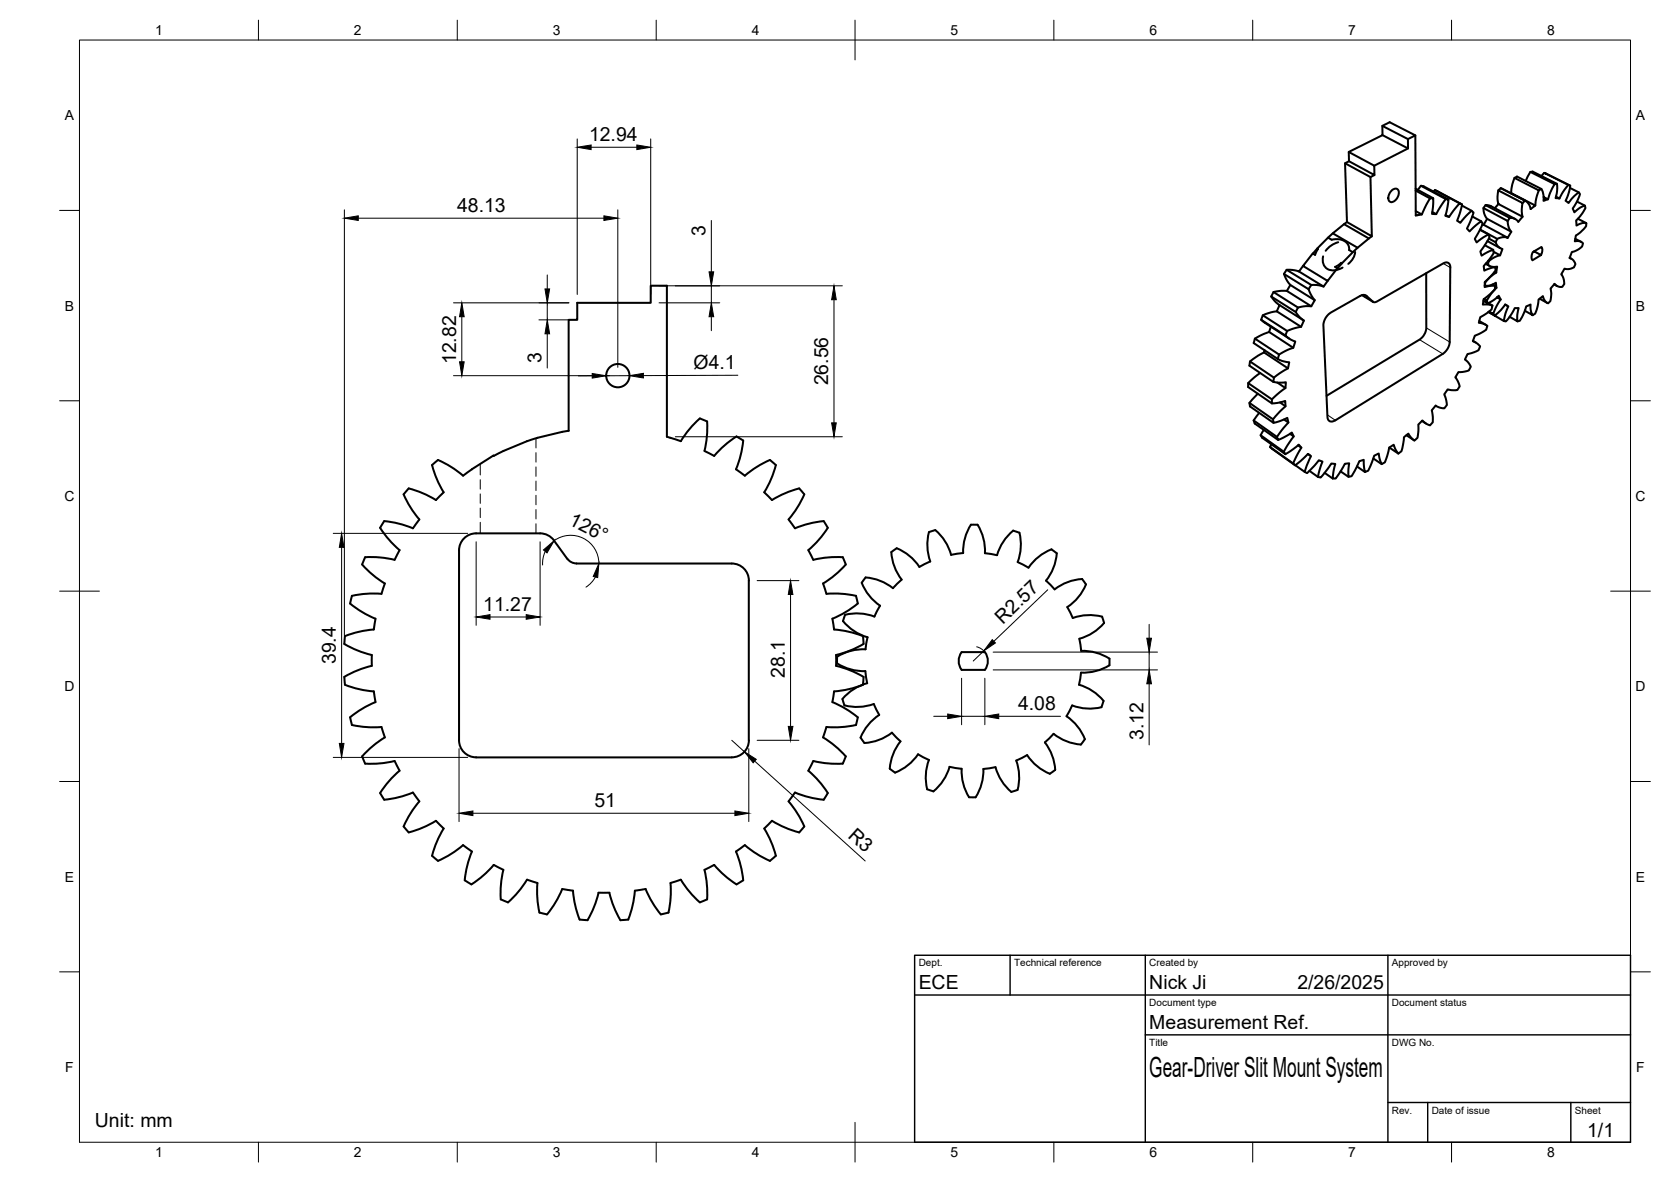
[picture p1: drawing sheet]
<svg xmlns="http://www.w3.org/2000/svg" width="420mm" height="297mm" viewBox="0 0 420 297" stroke-linecap="round" stroke-linejoin="round" font-family="sans-serif">
<!-- layer: Visible -->
<g fill="none" stroke="#000" stroke-width=".51">
<path d="M339.1 38.2l6.4 3.4 .1 2.4-6.4-3.5M347.6 31.6l6.4 3.4 1.9-1-6.5-3.3-1.8 .9v2.4l-8.5 4.2 .1 2.3-1 .5 .5 14.8a47.4 47.4 0 0 0-8.6 7.9M347.6 34l6.4 3.3v-2.3M354 37.3l-8.5 4.3M355.9 34l.1 20.2 1.5-.3 2.1-4 .8-.1-.3 3.9 1 .1 2.4-3.8 .7 .2-.8 4 1 .3 2.6-3.4 .6 .3-1.2 4.1 .8 .5 2.8-3 .5 .4-1.6 4 .6 .8 2.9-2.6 .4 .6-2 3.8 .5 .9 3-2 .2 .7-2.3 3.6 .3 1 3-1.4 .1 .8-2.5 3.3 .1 1.1 2.8-.9v.9l-2.7 2.9v1.2l2.6-.3v1l-2.9 2.4-.1 1.3h1.5l.9 .3-.2 1-2.9 1.9-.4 1.4 1.4 .3 .8 .5-.3 1-2.9 1.5-.5 1.3 1.2 .7 .7 .6-.4 1-2.8 1-.7 1.3 1 1 .5 .8-.5 1-1.6 .4h-1l-.8 1.3 .6 .8 .5 1.5-.6 .9-1.5 .1-.9-.2-.9 1.2 .4 1 .3 1.7-.6 .8-1-.1-1.2-.6-1 1.2 .3 1.7v1.3l-.7 .8-.9-.4-1-.8-1.1 1-.2 3.3-.7 .7-.7-.6-.9-1.1-1.1 .9-.6 3.5-.8 .6-.6-.8-.6-1.4-1.1 .7-1.1 3.7-.8 .4-.4-.9-.3-1.7-1.2 .5-1.5 3.8-.8 .3-.3-3-1.1 .3-1.9 3.8-.8 .1 .1-3.4-1 .2-2.3 3.7h-.8l.6-3.7-.9-.1-2.7 3.5-.7-.1 1.1-3.9-.9-.3-2.9 3.2-.7-.3 1.6-4-.7-.5-3.3 2.8-.5-.4 2.1-4-.6-.8-3.4 2.4-.4-.6 2.5-3.8-.5-1-3.4 1.9-.3-.8 2.9-3.6-.3-1.2-2.1 .9-1.4 .4-.1-.9 3.1-3.3v-1.3l-2.1 .5-1.3 .1v-1l3.4-2.9 .1-1.4-1.9 .1-1.2-.2 .1-1.1 3.5-2.3 .4-1.6-1.8-.3-1.1-.5 .3-1.1 2.1-1.2 1.5-.5 .5-1.6-1.1-.4-1.4-1.1 .4-1.1 1.5-.6 2.1-.5 .7-1.5-1.4-1.2-.7-1 .6-1.1 1.3-.3h2l.9-1.6-.7-.9-.9-1.8 .7-1.1h1.3l1.8 .4 1-1.4M335.1 58.6l6.3 3.7-1.3 1.1-.9-.6-.1-1.1-1-1.1-1.3-.5-2 .1-.9-.5M337.9 56.3l6.3 3.6M338.2 41l6.4 3.5 1-.5M344.6 44.5l.3 14.9-6.2-3.6M344.9 59.4l-3.5 2.9M350.1 47.7a.95 .95 0 0 1 1.2-.2 .95 .95 0 0 1 .4 1.2 2.26 2.26 0 0 1-2 2.1 1.67 1.67 0 0 1 0-2.6zM355.9 47.4l4.5 2.4"/>
<path d="M355.9 47.9l3.7 2M356 53.1l1.5 .8M356.5 47.7l.8-1 .7 .1 6.2 3.4M357.3 46.7l6.2 3.3M360.2 53.3l.9 .5M360.8 47.8l6.8 3.6M361.4 48.1l-.6-.3-.4 .3M363.5 54l.9 .5M367.6 51.7l2.4 1.3M370.2 54.4l2.2 1.2M372.1 57.7l2.2 1.2M372.2 57.7l4.3 2.3-.4 .9-1.7-.9"/>
<path d="M372.7 56.4l.4 .1M373 52.3l.2 1.4 .7 1.3 6.1 3.2-.9 1.6M373.5 51.5l-.5 .8 6.1 3.2 .3 1.8 .6 .9M373.9 55l-.8 1.5 6 3.3-1-.2-1.6 .4M376.7 47.8l6.1 3.2-.2 1.6 .2 1.9-6-3.2-.3-1.4zM376.7 47.8l.7-.5 6.1 3.1-.7 .6M376.8 51.3l-.9 1M377.4 47.3l6.1 3.1M380 48.5l-.1 .1M380.8 44.7l-.6 1.7-.2 2.1 6 3.2-1.1 .8-.4-1.1-1-1M381 55l-6.1-3.2-1.4-.3 6.1 3.3-.5 .7M382.8 54.5l-1 1.2-.8-.7-1.4-.2"/>
<path d="M384.8 43.2l-1.2 2.3M387.6 47.5l-.7 .3M388.1 49.5l1.1 .6-1.1 .4v-1.5l-.5-1.5-6.2-3.1-.6 .3 6.1 3.1-.5 1.7-.4 2.2M388.3 43.4l-.7 .8M391.2 49.4l.9 .5-1-.1 .4-1.6v-2l-6.1-3.1-.6 .1 6.1 3.1-1.1 2.1-.6 1.7M391.5 46.2l-.6 .1M394.4 46.5l.4 .2M394.8 47.2l2.2 1.2 .3 .4-.7 1.6-1.2 2 .5 1 1.5-1.3 1.1-.4M396.5 50.7l2 1 .2 .6-1 1.5-1.4 1.6 .1 1.3 1.5-.6h1M396.7 55l2.2 1.1a3.1 3.1 0 0 1-1.5 2.3l-1.2 .8-.2 1.4h1.3l.7 .5a2.53 2.53 0 0 1-1.7 1.9l-1.1 .3-.5 1.5 .8 .5 .6 1.1a1.82 1.82 0 0 1-1.8 1.2l-.9-.1-.8 1.4 .6 1.2a1.91 1.91 0 0 1-.4 2l-1.2-.2-.7-.6-1 1.2 .1 1.7a2.5 2.5 0 0 1-.7 2l-.8-.5-.6-1.3-1.1 .9-.3 2a2.67 2.67 0 0 1-1.1 1.9M397 48.4l-1.2 .9-1.4 1.7-.7-.6 .8-2.1 .3-1.6-6.5-3.3 6.1 3.1-1.4 1.8-.9 1.6M317.5 79.2l6.1 4"/>
<path d="M319.6 74.5l6.2 3.9M320.2 73.4l6.2 3.9M321 78.2l6.2 3.9M321.7 76.7l6.2 3.9M322.8 68.8l6.2 3.9M323.5 67.8l6.2 3.8M323.6 73.1l6.1 3.9M324.4 71.6l6.2 3.8M326.6 68.2l6.2 3.8M327.6 66.8l-1 1.4-1.1-.3-2-.1-.7 1 .9 1.8 .7 1-.8 1.5h-1.3l-2.1 .3-.6 1.1 1.2 1.5 .9 .7-.7 1.5-1.3 .3-2.2 .7-.4 1.2 7.1 4.7M331.2 62.4l.2 .2-.7 1.5-.6-.4-2.5 3.1 6.2 3.8 2.5-3.2-.6-.4M332.7 64.4a2.71 2.71 0 0 0 .7 2.9 2.71 2.71 0 0 0 3 .5l1.2-.6"/>
<path d="M334 79l8.6-4.9 .8 .1 1.9 1.7h.7l16.9-9.7a1.07 1.07 0 0 1 1.3-.1 1.07 1.07 0 0 1 .5 1.1l-.2 18.7a3.9 3.9 0 0 1-1.7 3l-27 16.7a1.14 1.14 0 0 1-1.3 .3 1.14 1.14 0 0 1-.7-1.1l-1-23a4 4 0 0 1 1.2-2.8zM336.5 60.9l-1.8 .8-1.4 1.3M337.4 66.2l-1.1 1.2M340.1 63.4l-2.7 2.8-.2-.2-1.5 1.1M340.7 63.3l-.5 1.6-1.2 1.4M342.5 74.2l2.7 1.7M358.6 68.7v13.7a3.9 3.9 0 0 1-1.7 3l-23.4 14.1M373.3 61.6l2.2 1.2M373.4 71.8h1.1l1.6-.8 .2 1.3-.4-.2M373.4 71l-.1 .8M373.6 66.3l.9 .5M373.8 75.6l.2 .6-1-.6"/>
<path d="M374 60.6l3.2 1.8M374.1 66.5l.9 .5h1.4l-.2 1.5-.4-.2M374.2 76.1l1.1 .7M374.3 65.6l-.2 .9-.5-.3M375.3 71.5l.6 .3M375.5 78.9l.3 .4-1.5-.9 3.8 2.3 .5-2.1 .7-1.6-.8-.5-1.1 1.4-1.6 1.4M375.9 67.1h.1M376.1 60.9l.8 1.2 .9 .5-.6 1.6-1.6-.9M376.2 68.5l-1.6 1.2-1.3 1.3M376.3 72.3l-1.2 1.3-1.3 2-.7-.4M376.4 74.7l.9 .6-.4-1-1.3 1.1-1.6 .8M377.2 64.2l-1.2 .3-1.7 1.1h-.1"/>
<path d="M377.3 75.3l-1.2 2-.6 1.6-1.1-.6M378.5 76.5l.5 .3M379.6 79.6l2 1.2-.1-1.4 .3-2h-.9l-1.9 3-.4 .4-.5-.1M383.4 78.1l2 1.1-.5-1.3v-1.4l-1.1 .5-1.1 2.6-.6 1-.5 .2M385.7 63.2l1.8 .9 .3-1-.1-.8-.1-.2-2.2 1.3-.3 1.3 .2 .7 2.2-1.3M387.1 75.1l2 1M390.8 71.5l.7 .4M394.7 64.8l.4 .2M396.1 60l1.5 .8M313.8 96.3l6 4.1M314.3 90.8l6 4.1M315.5 85.1l6.1 4"/>
<path d="M316.3 98.9l-2.1 2.3 .1 .9 5.9 4.2M316.8 93.7l-3 2.6v1l6 4.1M317.1 80.4l6.1 3.9M317.8 88.6l6 4M317.9 88l-.1 .6-1.4 .7-2.1 1.5-.1 1.1 6 4.1M319.1 83.4l6.1 4M319.6 82.1l-.5 1.3-3.6 1.7-.3 1.1 6.1 4M321.2 96.1l2 1.4M370.4 85.7l.7 .4M372 80.7l1.7 1M118.7 117.9l-2.3 1.6a24.9 24.9 0 0 0-6.3-3.9l-1.5 1.3a25.2 25.2 0 0 0 3 6.8l-2 2a24.6 24.6 0 0 0-6.8-3l-1.3 1.5M124 114.5l-5.4 3.4"/>
<path d="M135.1 110l-2.6 .9-8.4 3.6M141.4 108.5l-6.3 1.5M141.4 108.5l1.6-.2v-27.9h2.1v-4.3h18.5v-4.3h4.1v38l3.5 1.1M176 105.2a24.9 24.9 0 0 0-4.8 5.7M176 105.2l1.8 .7a25 25 0 0 1-.7 7.4l2.5 1.3a24.7 24.7 0 0 1 5.6-4.9l1.7 1a24.8 24.8 0 0 1-1.8 7.2l2.2 1.6a25 25 0 0 1 6.3-3.9l1.5 1.3M195.1 116.9a24.7 24.7 0 0 1-2.9 6.8l1.9 2a25.1 25.1 0 0 1 6.9-3l1.2 1.5a24.9 24.9 0 0 1-3.9 6.3l1.6 2.3a25.2 25.2 0 0 1 7.2-1.9l1 1.7a24.4 24.4 0 0 1-4.9 5.6l1.3 2.5a25.1 25.1 0 0 1 7.4-.7l.8 1.8M314.2 101.2l5.9 4.2M315.2 105.6l5.9 4.2M316.6 103.7l-1.4 1.9 .3 .8 5.9 4.2M317 109.4l5.8 4.1M317.8 108l-.8 1.4 .4 .6 5.8 4.1M319.3 112.3l5.8 4.2"/>
<path d="M319.7 111.6l-.4 .7 .6 .5 8.1 5.8M321.9 101.1l1.3 1M322.9 105.4l1.1 .8M324.4 109l.9 .7M326.4 111.9l.8 .6M328.9 114.1l.4 .3M329.2 118.3l2.2 1.6M333.1 118.8l2 1.5M337.1 118.5l2 1.3M341.2 117.2l2 1.4M345.3 115.2l2.1 1.4M349.3 112.5l2.3 1.5"/>
<path d="M353.6 109.4l2 1.3M357.5 105.8l1 .6M361 101.9v.1M101.5 124.2a24.9 24.9 0 0 0 3.9 6.3l-1.6 2.3a24.8 24.8 0 0 0-7.2-1.8l-1 1.6a24.7 24.7 0 0 0 4.9 5.6l-1.3 2.5M115.4 138.3v47.7M135.8 134h-16.1a4.3 4.3 0 0 0-4.3 4.3M135.8 134l1.2 .2 1 .4 1.3 1.2M139.3 135.8l3.7 5 1.1 .7 .9 .1M247.7 139l3 .5M247.7 139a12.4 12.4 0 0 0-1.9-7.1h-1.7a12.5 12.5 0 0 0-1.9 7.1l-3.1 .4a12.4 12.4 0 0 0-3.9-6.2l-1.6 .5a12.5 12.5 0 0 0 .3 7.4l-2.7 1.4M250.7 139.5a12.5 12.5 0 0 1 4-6.1l1.6 .5a12.5 12.5 0 0 1-.4 7.4l2.7 1.4M91.1 141.9a24.9 24.9 0 0 0 5.7 4.7"/>
<path d="M94.4 155.5l-.4 2.7a25.1 25.1 0 0 0-7.3 1.7l-.1 1.9a24.2 24.2 0 0 0 6.9 2.8M96.8 146.6l-.9 2.6a24.7 24.7 0 0 0-7.4 .5l-.5 2a24.3 24.3 0 0 0 6.4 3.8M99.2 140.7a24.9 24.9 0 0 0-7.4-.7l-.7 1.8M144.9 141.6h39.1a4.3 4.3 0 0 1 4.3 4.3M188.3 145.9v40.1M207 146.6l.8 2.6a25 25 0 0 1 7.4 .5l.5 2M209.3 155.5l.4 2.7a25.2 25.2 0 0 1 7.3 1.7l.1 1.9a24.9 24.9 0 0 1-6.9 2.8M212.7 141.9a24.9 24.9 0 0 1-5.7 4.7M215.7 151.7a24.9 24.9 0 0 1-6.4 3.8M221.3 152.2l-1.4 2.7a12.4 12.4 0 0 0-7.4-.4l-.5 1.6a12.6 12.6 0 0 0 6.1 4.1l-.5 3a12.4 12.4 0 0 0-7.1 1.8M224.5 147.8a12.5 12.5 0 0 0-6.9-2.7l-.9 1.4a12.6 12.6 0 0 0 4.6 5.7M231.2 142.5a12.5 12.5 0 0 0-5.7-4.7l-1.4 .9a12.5 12.5 0 0 0 2.6 7l-2.2 2.1"/>
<path d="M258.6 142.7a12.4 12.4 0 0 1 5.8-4.6l1.3 .9a12.5 12.5 0 0 1-2.7 6.9l2.2 2.2M272.1 145.5l1 1.4a12.4 12.4 0 0 1-4.7 5.7l1.3 2.7a12.4 12.4 0 0 1 7.4-.3l.5 1.6M272.1 145.5a12.5 12.5 0 0 0-6.9 2.6M277.6 156.5a12.6 12.6 0 0 1-6.2 4l.4 3.1a12.5 12.5 0 0 1 7.2 1.9v1.7M86.7 172.1a24.9 24.9 0 0 0 7.3 1.7l.4 2.7a23.9 23.9 0 0 0-6.4 3.8l.5 1.9a25.1 25.1 0 0 0 7.4 .5l.9 2.6a24.9 24.9 0 0 0-5.7 4.8M93.5 164.6v2.7a23.9 23.9 0 0 0-6.9 2.8l.1 2M209.7 173.7l-.4 2.7a24.9 24.9 0 0 1 6.4 3.9l-.5 1.9a24.8 24.8 0 0 1-7.4 .5l-.8 2.6M210.2 164.6v2.7a24.8 24.8 0 0 1 6.9 2.8l-.1 2M210.5 165v1.7a12.5 12.5 0 0 0 7.1 2l.4 3a12.3 12.3 0 0 0-6.2 4M211.8 175.7l.5 1.6a12.4 12.4 0 0 0 7.4-.4l1.4 2.8a12.4 12.4 0 0 0-4.7 5.7l1 1.3a12.5 12.5 0 0 0 6.9-2.6l2.1 2.2a12.5 12.5 0 0 0-2.7 6.9l1.4 1a12.5 12.5 0 0 0 5.7-4.7M217 172.1a24.9 24.9 0 0 1-7.3 1.7M241.8 163.9h5.8a3.7 3.7 0 0 1 0 4.4h-5.8"/>
<path d="M241.8 163.9a3.7 3.7 0 0 0 0 4.4M268.2 180a12.5 12.5 0 0 1 4.6 5.8M279 167.2a12.6 12.6 0 0 1-7.2 1.8l-.5 3.1a12.4 12.4 0 0 1 6.2 4l-.5 1.6a12.5 12.5 0 0 1-7.4-.4l-1.4 2.7M91.1 190.1l.7 1.8a25.2 25.2 0 0 0 7.4-.7M95.6 199.3l1 1.7a25.3 25.3 0 0 0 7.2-1.8l1.6 2.2a24.9 24.9 0 0 0-3.9 6.3M99.2 191.2l1.3 2.5a24.2 24.2 0 0 0-4.9 5.6M115.4 186a4.3 4.3 0 0 0 4.3 4.3h64.3a4.3 4.3 0 0 0 4.3-4.3M207 185.3a24.9 24.9 0 0 1 5.7 4.8l-.8 1.8a25 25 0 0 1-7.4-.7l-1.2 2.5a24.7 24.7 0 0 1 4.8 5.6l-1 1.7a24.8 24.8 0 0 1-7.2-1.8l-1.6 2.2a25 25 0 0 1 3.9 6.3l-1.3 1.5a24.7 24.7 0 0 1-6.8-2.9l-1.9 1.9a24.9 24.9 0 0 1 2.9 6.9M230.8 189.6l2.8 1.4M233.6 191a12.5 12.5 0 0 0-.5 7.3M241.8 193.2l-3-.5a12.4 12.4 0 0 1-4.1 6.2l-1.6-.6M262.7 186.6a12.5 12.5 0 0 1 2.6 6.9l-1.3 1a12.4 12.4 0 0 1-5.7-4.7l-2.8 1.3a12.4 12.4 0 0 1 .4 7.4l-1.6 .5a12.6 12.6 0 0 1-4-6.2l-3 .4a12.5 12.5 0 0 1-2 7.2l-1.6-.1a12.5 12.5 0 0 1-1.9-7.1"/>
<path d="M272.8 185.8l-1 1.3a12.5 12.5 0 0 1-6.9-2.7l-2.2 2.2M101.5 207.7l1.3 1.5a25.2 25.2 0 0 0 6.8-2.9l2 1.9a24.6 24.6 0 0 0-3 6.9l1.5 1.2a25 25 0 0 0 6.3-3.9l2.3 1.6a24.8 24.8 0 0 0-1.9 7.2l1.7 1a24.7 24.7 0 0 0 5.6-4.8l2.5 1.2M126.6 218.6a24.9 24.9 0 0 0-.7 7.4M195.1 215.1l-1.5 1.2a24.9 24.9 0 0 1-6.3-3.9l-2.2 1.6a25.2 25.2 0 0 1 1.8 7.2l-1.7 1a24.4 24.4 0 0 1-5.6-4.9l-2.5 1.3a24.9 24.9 0 0 1 .7 7.4M125.9 226l1.8 .8a24.9 24.9 0 0 0 4.8-5.7l2.6 .8a24.7 24.7 0 0 0 .5 7.4l2 .5a25.1 25.1 0 0 0 3.8-6.4l2.7 .4a24.1 24.1 0 0 0 1.6 7.3M153.2 224.3l-2.7 .1a24.3 24.3 0 0 1-2.8 6.8l-2-.1M159.6 223.8a25.2 25.2 0 0 1-1.6 7.3l-2 .2a24.9 24.9 0 0 1-2.8-6.9M162.3 223.4a24.9 24.9 0 0 0 3.9 6.4M162.3 223.4l-2.7 .4M171.2 221.1a24.9 24.9 0 0 0 4.8 5.7M171.2 221.1l-2.6 .8a25 25 0 0 1-.5 7.4l-1.9 .5M177.8 226l-1.8 .8"/>
<circle cx="155.4" cy="94.4" r="2.93"/>
</g>
<!-- layer: Hidden -->
<path d="M120.8 116.6v2.8M134.8 110.1v2.5M134.8 113.8v2.3M134.8 117.3v2.4M120.8 120.6v2.3M120.8 124.1v2.4M120.8 127.7v2.4M120.8 131.3v2.7M134.8 120.9v2.4M134.8 124.5v2.4M134.8 128v2.4M134.8 131.6v2.4" fill="none" stroke="#000" stroke-width=".25"/>
<!-- layer: Visible Narrow -->
<path d="M356 53.9l.4 .2M342.5 74.2l2.7 1.6M343.3 74.2l.3 .2M362.9 66.2l1.8 1M356.9 85.4l5.9 3.5M358.6 82.4l5.9 3.5M333.8 104.3l2 1.3" fill="none" stroke="#000" stroke-width=".25"/>
<!-- layer: BORDER -->
<g fill="none" stroke="#000" stroke-width=".25">
<path d="M20 10.1h390v276.9h-390zM65 5.1v5M115 5.1v5M165 5.1v5M215 5.1v10M265 5.1v5M315 5.1v5M365 5.1v5M15 52.9h5M410 52.9h5M15 100.7h5M410 100.7h5"/>
<path d="M15 148.6h10M405 148.6h10M15 196.4h5M410 196.4h5M15 244.2h5M410 244.2h5M65 287v5M115 287v5M165 287v5M215 282.1v9.9M265 287v5M315 287v5"/>
<path d="M365 287v5"/>
</g>
<!-- layer: TITLEBLOCK -->
<path d="M230 240.1h180v46.9h-180zM230 250h180M254 240.1v9.9M288 240.1v46.9M349 240.1v46.9M288 260.1h122M349 277.1h61M359 277.1v9.9M395 277.1v9.9" fill="none" stroke="#000" stroke-width=".36"/>
<!-- layer: FD_Dimensions -->
<g fill="none" stroke="#000" stroke-width=".25">
<path d="M145.1 34.9v39.1M148.6 37h11.5M163.6 34.9v39.1M86.6 52.7v107M90.1 54.8h61.7M155.3 52.7v39.6M178.9 55.4v12.9M114 76.1h29M116.1 79.6v11.3M137.6 69.1v3.5M137.6 76.1v4.3M165.7 71.8h46.1"/>
<path d="M165.7 76.1h15.3M178.9 71.8v4.3M178.9 79.6v3.5M209.7 75.3v31M114 94.4h39.2M135.5 80.4h7.5M137.6 83.9v8.6M148.9 94.4l-3.5 .1M158.3 94.4h-5.9M185.5 94.3l-23.7 .1M169.8 109.8h42M83.8 134h33.8"/>
<path d="M85.9 137.5v49.3M119.7 136.2v20.9M135.8 136.2v20.9M137.1 138.6l-.5 1.6-.2 1.8M139.3 135.9a7.1 7.1 0 0 1 11.3 5.7M123.2 155.1h9.1M149.7 145l-1 1.4-1.4 1.2M190.4 145.9h10.5M198.8 149.4v33.1M263.4 148.2l-13.5 13M288.9 156.9v3.5M241.8 170.4v11.7"/>
<path d="M245.6 162.5l1.3 .7 .7 .7M247.4 163.6l-2.7 2.5M247.6 170.4v11.7M249.7 163.9h41.3M249.7 168.3h41.3M288.9 163.9v4.4M288.9 171.8v15.4M83.8 190.3h33.8M115.4 188.1v18.4M184 186l3.2 2.9M188.3 188.1v18.4M189.8 191.3l27.8 25.1"/>
<path d="M190.4 186h10.5M234.8 180h3.5M241.8 180h5.8M251.1 180h15.6M118.9 204.4h65.9"/>
</g>
<g fill="#000" stroke="#000" stroke-width=".25">
<path d="M145.1 37l3.5-.6v1.2zM160.1 36.4l3.5 .6-3.5 .6zM86.6 54.8l3.5-.6v1.2zM151.8 54.2l3.5 .6-3.5 .6zM116.1 76.1l.6 3.5h-1.2zM137 72.6h1.2l-.6 3.5zM178.9 76.1l.6 3.5h-1.2zM178.3 68.3h1.2l-.6 3.5zM209.7 71.8l.6 3.5h-1.2zM115.5 90.9h1.2l-.6 3.5zM137.6 80.4l.6 3.5h-1.2zM148.9 93.9l3.5 .5-3.5 .6z"/>
<path d="M158.3 94.4l3.5-.6v1.2zM209.1 106.3h1.2l-.6 3.5zM85.9 134l.6 3.5h-1.2zM136.7 138.2l2.6-2.3-1.8 3zM119.7 155.1l3.5-.6v1.1zM132.3 154.5l3.5 .6-3.5 .5zM150.6 141.6l-.3 3.5-1.1-.2zM198.8 145.9l.6 3.5h-1.2zM238.3 179.4l3.5 .6-3.5 .6zM249.5 160.7l.8 .9-2.9 2zM247.6 180l3.5-.6v1.2zM288.4 160.4h1.1l-.6 3.5z"/>
<path d="M288.9 168.3l.6 3.5h-1.1zM85.3 186.8h1.2l-.6 3.5zM187.2 188.9l3 1.9-.8 .9zM198.2 182.5h1.2l-.6 3.5zM115.4 204.4l3.5-.6v1.2zM184.8 203.8l3.5 .6-3.5 .6z"/>
</g>
<text font-size="7" x="289" y="270.6">Gear-Driver Slit Mount System</text>
<g font-size="4.9">
<text x="148.1" y="35.5">12.94</text>
<text x="114.9" y="53.4">48.13</text>
<text x="177.4" y="59.3" transform="rotate(-90 177.4 59.3)">3</text>
<text x="114.7" y="91.5" transform="rotate(-90 114.7 91.5)">12.82</text>
<text x="136.1" y="91.3" transform="rotate(-90 136.1 91.3)">3</text>
<text x="174.4" y="92.8">Ø4.1</text>
<text x="208.2" y="96.9" transform="rotate(-90 208.2 96.9)">26.56</text>
<text x="142.8" y="131.7" transform="rotate(27 142.8 131.7)">126°</text>
<text x="121.5" y="153.6">11.27</text>
<text x="252.1" y="157" transform="rotate(-44 252.1 157)">R2.57</text>
<text x="84.4" y="166.9" transform="rotate(-90 84.4 166.9)">39.4</text>
<text x="197.3" y="170.4" transform="rotate(-90 197.3 170.4)">28.1</text>
<text x="256" y="178.5">4.08</text>
<text x="287.5" y="186" transform="rotate(-90 287.5 186)">3.12</text>
<text x="149.5" y="202.9">51</text>
<text x="213" y="210.3" transform="rotate(42 213 210.3)">R3</text>
<text x="231" y="248.5">ECE</text>
<text x="289" y="248.5">Nick Ji</text>
<text x="326.2" y="248.5">2/26/2025</text>
<text x="289" y="258.6">Measurement Ref.</text>
<text x="23.9" y="283.1">Unit: mm</text>
<text x="399.1" y="285.7">1/1</text>
</g>
<g font-size="3.5">
<text x="39" y="8.8">1</text>
<text x="89" y="8.8">2</text>
<text x="139" y="8.8">3</text>
<text x="189" y="8.8">4</text>
<text x="239" y="8.8">5</text>
<text x="289" y="8.8">6</text>
<text x="339" y="8.8">7</text>
<text x="389" y="8.8">8</text>
<text x="16.3" y="30.2">A</text>
<text x="411.3" y="30.2">A</text>
<text x="16.3" y="78">B</text>
<text x="411.3" y="78">B</text>
<text x="16.2" y="125.9">C</text>
<text x="411.2" y="125.9">C</text>
<text x="16.2" y="173.7">D</text>
<text x="411.2" y="173.7">D</text>
<text x="16.3" y="221.6">E</text>
<text x="411.3" y="221.6">E</text>
<text x="16.4" y="269.4">F</text>
<text x="411.4" y="269.4">F</text>
<text x="39" y="290.8">1</text>
<text x="89" y="290.8">2</text>
<text x="139" y="290.8">3</text>
<text x="189" y="290.8">4</text>
<text x="239" y="290.8">5</text>
<text x="289" y="290.8">6</text>
<text x="339" y="290.8">7</text>
<text x="389" y="290.8">8</text>
</g>
<g font-size="2.5">
<text x="231" y="242.9">Dept.</text>
<text x="255" y="242.9">Technical reference</text>
<text x="289" y="242.9">Created by</text>
<text x="350" y="242.9">Approved by</text>
<text x="289" y="252.8">Document type</text>
<text x="350" y="252.8">Document status</text>
<text x="289" y="262.9">Title</text>
<text x="350" y="262.9">DWG No.</text>
<text x="350" y="279.9">Rev.</text>
<text x="360" y="279.9">Date of issue</text>
<text x="396" y="279.9">Sheet</text>
</g>
</svg>
